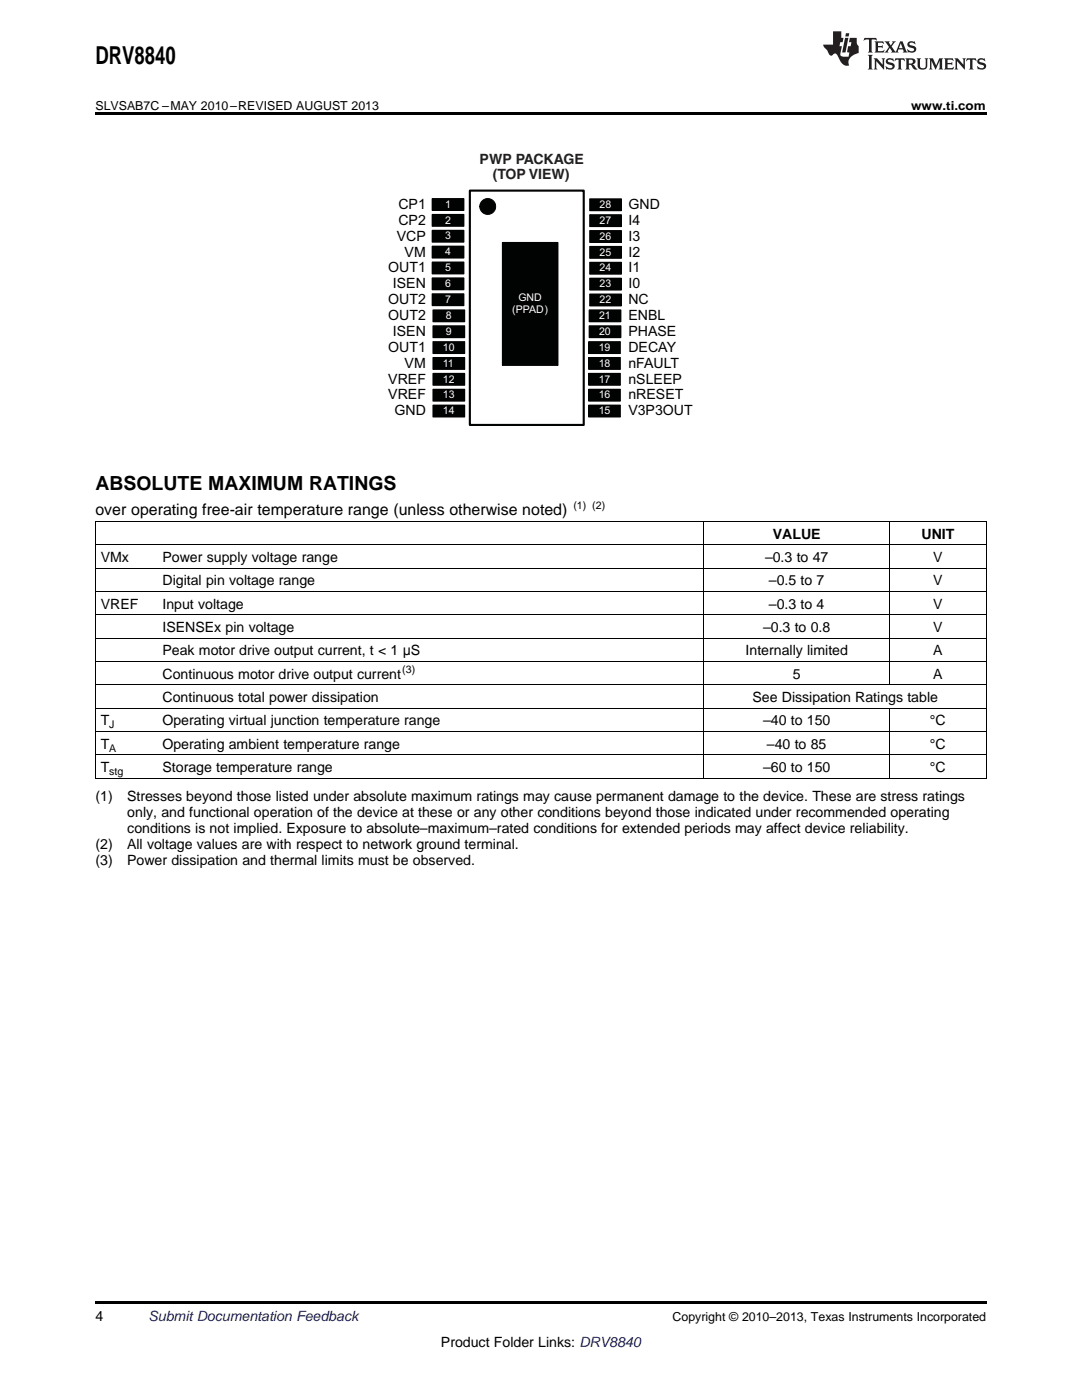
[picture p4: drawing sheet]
<svg xmlns="http://www.w3.org/2000/svg" width="216mm" height="279mm" viewBox="0 0 216 279" stroke-linecap="round" stroke-linejoin="round" font-family="sans-serif">
<path d="M19 259.7h177.8v.5h-177.8z" fill="#000"/>
<g fill="none" stroke="#000" stroke-width=".2">
<path d="M19 118.1h177.8M19 113.4h177.8M19 108.7h177.8M19 104.1h177.8M19.1 104.1v51.3M140.5 104.1v51.3M177.4 104.1v32.6M196.8 104.1v51.3M19 136.7h177.8M19 132h177.8M19 127.4h177.8M19 122.7h177.8"/>
<path d="M19 155.3h177.8M19 150.7h177.8M19 146h177.8M19 141.3h177.8M177.4 141.4v14"/>
</g>
<path d="M86.2 39.6h6.4v2.4h-6.4z" fill-rule="evenodd" fill="#010202"/>
<path d="M86.2 39.6h6.4v2.4h-6.4z" fill="none" stroke="#010202" stroke-width=".2"/>
<path d="M86.2 42.8h6.4v2.4h-6.4z" fill-rule="evenodd" fill="#010202"/>
<path d="M86.2 42.8h6.4v2.4h-6.4z" fill="none" stroke="#010202" stroke-width=".2"/>
<path d="M86.2 46h6.4v2.3h-6.4z" fill-rule="evenodd" fill="#010202"/>
<path d="M86.2 46h6.4v2.3h-6.4z" fill="none" stroke="#010202" stroke-width=".2"/>
<path d="M86.2 49.1h6.4v2.4h-6.4z" fill-rule="evenodd" fill="#010202"/>
<path d="M86.2 49.1h6.4v2.4h-6.4z" fill="none" stroke="#010202" stroke-width=".2"/>
<path d="M86.2 52.3h6.4v2.4h-6.4z" fill-rule="evenodd" fill="#010202"/>
<path d="M86.2 52.3h6.4v2.4h-6.4z" fill="none" stroke="#010202" stroke-width=".2"/>
<path d="M86.2 55.5h6.4v2.3h-6.4z" fill-rule="evenodd" fill="#010202"/>
<path d="M86.2 55.5h6.4v2.3h-6.4z" fill="none" stroke="#010202" stroke-width=".2"/>
<path d="M86.2 58.6h6.4v2.4h-6.4z" fill-rule="evenodd" fill="#010202"/>
<path d="M86.2 58.6h6.4v2.4h-6.4z" fill="none" stroke="#010202" stroke-width=".2"/>
<path d="M86.4 61.8h6.3v2.4h-6.3z" fill-rule="evenodd" fill="#010202"/>
<path d="M86.4 61.8h6.3v2.4h-6.3z" fill="none" stroke="#010202" stroke-width=".2"/>
<path d="M86.4 65h6.3v2.4h-6.3z" fill-rule="evenodd" fill="#010202"/>
<path d="M86.4 65h6.3v2.4h-6.3z" fill="none" stroke="#010202" stroke-width=".2"/>
<path d="M86.4 68.2h6.3v2.4h-6.3z" fill-rule="evenodd" fill="#010202"/>
<path d="M86.4 68.2h6.3v2.4h-6.3z" fill="none" stroke="#010202" stroke-width=".2"/>
<path d="M86.4 71.3h6.3v2.4h-6.3z" fill-rule="evenodd" fill="#010202"/>
<path d="M86.4 71.3h6.3v2.4h-6.3z" fill="none" stroke="#010202" stroke-width=".2"/>
<path d="M86.4 74.5h6.3v2.4h-6.3z" fill-rule="evenodd" fill="#010202"/>
<path d="M86.4 74.5h6.3v2.4h-6.3z" fill="none" stroke="#010202" stroke-width=".2"/>
<path d="M86.4 77.7h6.3v2.4h-6.3z" fill-rule="evenodd" fill="#010202"/>
<path d="M86.4 77.7h6.3v2.4h-6.3z" fill="none" stroke="#010202" stroke-width=".2"/>
<path d="M86.4 80.8h6.3v2.4h-6.3z" fill-rule="evenodd" fill="#010202"/>
<path d="M86.4 80.8h6.3v2.4h-6.3z" fill="none" stroke="#010202" stroke-width=".2"/>
<path d="M117.5 80.8h6.3v2.4h-6.3z" fill-rule="evenodd" fill="#010202"/>
<path d="M117.5 80.8h6.3v2.4h-6.3z" fill="none" stroke="#010202" stroke-width=".2"/>
<path d="M117.5 77.7h6.3v2.4h-6.3z" fill-rule="evenodd" fill="#010202"/>
<path d="M117.5 77.7h6.3v2.4h-6.3z" fill="none" stroke="#010202" stroke-width=".2"/>
<path d="M117.5 74.5h6.3v2.4h-6.3z" fill-rule="evenodd" fill="#010202"/>
<path d="M117.5 74.5h6.3v2.4h-6.3z" fill="none" stroke="#010202" stroke-width=".2"/>
<path d="M117.5 71.3h6.3v2.4h-6.3z" fill-rule="evenodd" fill="#010202"/>
<path d="M117.5 71.3h6.3v2.4h-6.3z" fill="none" stroke="#010202" stroke-width=".2"/>
<path d="M117.5 68.2h6.3v2.4h-6.3z" fill-rule="evenodd" fill="#010202"/>
<path d="M117.5 68.2h6.3v2.4h-6.3z" fill="none" stroke="#010202" stroke-width=".2"/>
<path d="M117.7 39.7h6.3v2.4h-6.3z" fill-rule="evenodd" fill="#010202"/>
<path d="M117.7 39.7h6.3v2.4h-6.3z" fill="none" stroke="#010202" stroke-width=".2"/>
<path d="M117.7 42.8h6.3v2.4h-6.3z" fill-rule="evenodd" fill="#010202"/>
<path d="M117.7 42.8h6.3v2.4h-6.3z" fill="none" stroke="#010202" stroke-width=".2"/>
<path d="M117.7 46h6.3v2.4h-6.3z" fill-rule="evenodd" fill="#010202"/>
<path d="M117.7 46h6.3v2.4h-6.3z" fill="none" stroke="#010202" stroke-width=".2"/>
<path d="M117.7 49.2h6.3v2.4h-6.3z" fill-rule="evenodd" fill="#010202"/>
<path d="M117.7 49.2h6.3v2.4h-6.3z" fill="none" stroke="#010202" stroke-width=".2"/>
<path d="M117.7 52.3h6.3v2.4h-6.3z" fill-rule="evenodd" fill="#010202"/>
<path d="M117.7 52.3h6.3v2.4h-6.3z" fill="none" stroke="#010202" stroke-width=".2"/>
<path d="M117.7 55.5h6.3v2.4h-6.3z" fill-rule="evenodd" fill="#010202"/>
<path d="M117.7 55.5h6.3v2.4h-6.3z" fill="none" stroke="#010202" stroke-width=".2"/>
<path d="M117.7 58.7h6.3v2.4h-6.3z" fill-rule="evenodd" fill="#010202"/>
<path d="M117.7 58.7h6.3v2.4h-6.3z" fill="none" stroke="#010202" stroke-width=".2"/>
<path d="M117.6 61.8h6.3v2.4h-6.3z" fill-rule="evenodd" fill="#010202"/>
<path d="M117.6 61.8h6.3v2.4h-6.3z" fill="none" stroke="#010202" stroke-width=".2"/>
<path d="M117.6 65h6.3v2.4h-6.3z" fill-rule="evenodd" fill="#010202"/>
<path d="M117.6 65h6.3v2.4h-6.3z" fill="none" stroke="#010202" stroke-width=".2"/>
<path d="M93.8 38h22.7v46.8h-22.7z" fill-rule="evenodd" fill="#fff"/>
<path d="M93.8 38h22.7v46.8h-22.7z" fill="none" stroke="#010202" stroke-width=".42"/>
<circle cx="97.3" cy="41.2" r="1.59" fill="#010202"/>
<circle cx="97.3" cy="41.2" r="1.59" fill="none" stroke="#010202" stroke-width=".2"/>
<path d="M100.2 48.4h11.1v24.5h-11.1z" fill-rule="evenodd" fill="#010202"/>
<path d="M100.2 48.4h11.1v24.5h-11.1z" fill="none" stroke="#010202" stroke-width=".2"/>
<path d="M19 22.5h177.8v.5h-177.8z" fill="#000"/>
<g fill="#231f20">
<path d="M172.5 7.6l-.1 .5 .4-.2h.6v.1v2.1l-.2 .4h.9l-.2-.4v-2.1l.1-.1h.5l.5 .2-.2-.5zM174.5 8.3l.2 .3v1.5l-.2 .4h1.8l.2-.6a1.04 1.04 0 0 1-1.3 .2v-.7h.6l.3 .2v-.6l-.3 .2h-.6v-.6l.8-.1 .4 .3-.2-.5zM176.5 8.3l.9 1.1-.9 1.1h.8l-.2-.2 .4-.7 .5 .7-.2 .2h1.5l-.2-.2 .2-.4h.9l.1 .4-.2 .2h1l-.3-.3-.7-1.9h-.5l-.9 2-.8-1 .9-1h-.8l.1 .3-.4 .5-.3-.6 .1-.2zM179.7 8.6l.4 1h-.7zM181.3 8.4a.63 .63 0 0 0-.2 .7 .63 .63 0 0 0 .6 .4l.6 .2 .1 .2a.75 .75 0 0 1-.7 .4 .75 .75 0 0 1-.6-.5l.1 .7 .1-.1a1.11 1.11 0 0 0 1.5-.6 1.13 1.13 0 0 0-1.2-.8l-.1-.4a1.04 1.04 0 0 1 1.2 .2l-.2-.5-.2 .1-.4-.2zM173.2 10.9l.2 .4v2.2l-.2 .4h1l-.3-.4v-2.2l.3-.4zM174.3 11.6l.3 .4v1.5l-.3 .4h.8l-.2-.4v-1.3l1.5 1.7v-1.9l.2-.4h-.7l.2 .4v.9l-1.1-1.3zM177 11.8a.62 .62 0 0 0-.2 .7 .62 .62 0 0 0 .6 .4l.6 .1 .1 .3a.76 .76 0 0 1-.7 .3 .76 .76 0 0 1-.7-.4l.2 .7 .1-.1a1.11 1.11 0 0 0 1.5-.6 1.13 1.13 0 0 0-1.2-.8l-.1-.4a1.04 1.04 0 0 1 1.2 .2l-.2-.6-.2 .1-.5-.1zM178.7 11.6l-.2 .6a.61 .61 0 0 1 .8-.3v1.6l-.2 .4h.9l-.2-.4v-1.6a.63 .63 0 0 1 .7 .3l-.1-.6zM180.6 11.6l.3 .4v1.5l-.3 .4h1l-.2-.2-.1-.8 .6 .2a.76 .76 0 0 0 1.2 .7l-1-1a.58 .58 0 0 0 .6-.5 .58 .58 0 0 0-.5-.6zM181.4 11.9h.1a.45 .45 0 0 1 .5 .1 .45 .45 0 0 1 .1 .5l-.8 .2zM182.9 11.6l.2 .2a2.17 2.17 0 0 0 .3 1.9 .99 .99 0 0 0 1.6-.6v-1.1l.2-.4h-.7l.2 .2a1.92 1.92 0 0 1-.2 1.8 .6 .6 0 0 1-.9-.5v-1.1l.2-.4zM185.4 11.6l.2 .4v1.5l-.2 .4h.7l-.2-.4v-1.4l.8 1.8 .8-1.8v1.4l-.2 .4h.9l-.2-.4v-1.5l.2-.4h-.8l-.6 1.5-.6-1.5zM188.4 11.6l.2 .4v1.5l-.2 .4h1.8l.1-.6a1.04 1.04 0 0 1-1.2 .1v-.6h.5l.4 .2v-.6l-.4 .2h-.5v-.7h.8l.3 .3-.1-.6zM190.5 11.6l.2 .4v1.5l-.2 .4h.7l-.2-.4v-1.3l1.5 1.7v-1.9l.2-.4h-.7l.2 .4v.9l-1.1-1.3zM192.9 11.6l-.1 .6a.61 .61 0 0 1 .7-.3l.1 1.6-.3 .4h1l-.3-.4 .1-1.6a.63 .63 0 0 1 .7 .3l-.1-.6zM195.2 11.8a.62 .62 0 0 0-.2 .7 .62 .62 0 0 0 .6 .4l.6 .1 .1 .3a.76 .76 0 0 1-.7 .3 .76 .76 0 0 1-.6-.4l.1 .7 .1-.1a1.11 1.11 0 0 0 1.6-.6 1.13 1.13 0 0 0-1.3-.8l-.1-.4a1.04 1.04 0 0 1 1.2 .2l-.1-.6-.2 .1-.5-.1z"/>
<path d="M166.2 6.3v2.6h-1.9v.4l.8 .9a.91 .91 0 0 0 1 .8 .56 .56 0 0 1 .5-.3 .56 .56 0 0 1 .5 .3l.4 .8a1.53 1.53 0 0 0 1.9 1.2 1.54 1.54 0 0 1 1-2.1l.9-.3v-1.4a1.52 1.52 0 0 1-.4-1.6h-1.3l-.2 .8h.5l-.2 .8h-.5l-.1 1v.2l.4 .1-.2 .8a1.93 1.93 0 0 1-1.6-.3l.3-1.8h-.5l.2-.8h.4l.2-.8h-.4v-1.3zM168.6 7.6l-.6 2.9h.7l.6-2.9zM168.8 6.6l-.1 .7h.6l.2-.7z"/>
</g>
<text font-size="4.9" x="19" y="12.8">DRV8840</text>
<text font-size="3.9" x="19" y="97.7">ABSOLUTE MAXIMUM RATINGS</text>
<text font-size="3.2" x="19" y="102.9">over operating free-air temperature range (unless otherwise noted)</text>
<g font-size="2.8" fill="#231f20">
<text x="95.7" y="32.7">PWP PACKAGE</text>
<text x="98.3" y="35.8">(TOP VIEW)</text>
</g>
<g font-size="2.8" fill="#010202">
<text x="79.5" y="41.7">CP1</text>
<text x="125.4" y="41.7">GND</text>
<text x="79.5" y="44.9">CP2</text>
<text x="125.4" y="44.9">I4</text>
<text x="79.2" y="48">VCP</text>
<text x="80.7" y="51.2">VM</text>
<text x="125.4" y="48">I3</text>
<text x="125.4" y="51.2">I2</text>
<text x="77.5" y="54.4">OUT1</text>
<text x="78.4" y="57.5">ISEN</text>
<text x="125.4" y="54.4">I1</text>
<text x="125.4" y="57.5">I0</text>
<text x="77.5" y="60.7">OUT2</text>
<text x="77.5" y="63.9">OUT2</text>
<text x="125.4" y="60.7">NC</text>
<text x="125.4" y="63.9">ENBL</text>
<text x="77.5" y="70.2">OUT1</text>
<text x="78.4" y="67">ISEN</text>
<text x="125.4" y="67">PHASE</text>
<text x="125.4" y="70.2">DECAY</text>
<text x="77.5" y="76.5">VREF</text>
<text x="80.7" y="73.4">VM</text>
<text x="125.4" y="73.4">nFAULT</text>
<text x="125.4" y="76.5">nSLEEP</text>
<text x="77.5" y="79.7">VREF</text>
<text x="78.7" y="82.9">GND</text>
<text x="125.4" y="79.7">nRESET</text>
<text x="125.4" y="82.9">V3P3OUT</text>
</g>
<g font-size="2.8">
<text x="154.2" y="107.5">VALUE</text>
<text x="183.9" y="107.5">UNIT</text>
<text x="20.1" y="112.2">VMx</text>
<text x="32.4" y="112.2">Power supply voltage range</text>
<text x="152.6" y="112.2">–0.3 to 47</text>
<text x="186.2" y="112.2">V</text>
<text x="32.4" y="116.8">Digital pin voltage range</text>
<text x="153.4" y="116.8">–0.5 to 7</text>
<text x="186.2" y="116.8">V</text>
<text x="20.1" y="121.5">VREF</text>
<text x="32.4" y="121.5">Input voltage</text>
<text x="153.4" y="121.5">–0.3 to 4</text>
<text x="186.2" y="121.5">V</text>
<text x="32.4" y="126.2">ISENSEx pin voltage</text>
<text x="32.4" y="130.8">Peak motor drive output current, t &lt; 1 μS</text>
<text x="148.8" y="130.8">Internally limited</text>
<text x="152.3" y="126.2">–0.3 to 0.8</text>
<text x="186.2" y="126.2">V</text>
<text x="186.2" y="130.8">A</text>
<text x="32.4" y="135.5">Continuous motor drive output current</text>
<text x="158.2" y="135.5">5</text>
<text x="186.2" y="135.5">A</text>
<text x="32.4" y="140.1">Continuous total power dissipation</text>
<text x="150.1" y="140.1">See Dissipation Ratings table</text>
<text x="20.1" y="144.8">T</text>
<text x="20.1" y="149.4">T</text>
<text x="32.4" y="144.8">Operating virtual junction temperature range</text>
<text x="32.4" y="149.4">Operating ambient temperature range</text>
<text x="152.3" y="144.8">–40 to 150</text>
<text x="153" y="149.4">–40 to 85</text>
<text x="185.6" y="144.8">°C</text>
<text x="185.6" y="149.4">°C</text>
<text x="20.1" y="154.1">T</text>
<text x="32.4" y="154.1">Storage temperature range</text>
<text x="152.3" y="154.1">–60 to 150</text>
<text x="185.6" y="154.1">°C</text>
<text x="19" y="159.9">(1)</text>
<text x="25.4" y="159.9">Stresses beyond those listed under absolute maximum ratings may cause permanent damage to the device. These are stress ratings</text>
<text x="25.4" y="163.1">only, and functional operation of the device at these or any other conditions beyond those indicated under recommended operating</text>
<text x="25.4" y="166.3">conditions is not implied. Exposure to absolute–maximum–rated conditions for extended periods may affect device reliability.</text>
<text x="19" y="169.5">(2)</text>
<text x="19" y="172.6">(3)</text>
<text x="25.4" y="169.5">All voltage values are with respect to network ground terminal.</text>
<text x="25.4" y="172.6">Power dissipation and thermal limits must be observed.</text>
<text x="19" y="263.6">4</text>
<text x="88" y="268.9">Product Folder Links: DRV8840</text>
</g>
<text font-size="2.8" fill="#0000c8" x="29.6" y="263.6">Submit Documentation Feedback</text>
<g font-size="2.5">
<text x="19" y="21.9">SLVSAB7C –MAY 2010–REVISED AUGUST 2013</text>
<text x="181.8" y="21.9">www.ti.com</text>
<text x="134.2" y="263.6">Copyright © 2010–2013, Texas Instruments Incorporated</text>
</g>
<g font-size="2.1" fill="#fff">
<text x="88.8" y="41.4">1</text>
<text x="119.6" y="41.5">28</text>
<text x="88.8" y="44.6">2</text>
<text x="88.8" y="47.8">3</text>
<text x="119.6" y="44.7">27</text>
<text x="119.6" y="47.8">26</text>
<text x="88.8" y="50.9">4</text>
<text x="119.6" y="51">25</text>
<text x="88.8" y="54.1">5</text>
<text x="88.8" y="57.3">6</text>
<text x="119.6" y="54.2">24</text>
<text x="119.6" y="57.3">23</text>
<text x="88.8" y="60.4">7</text>
<text x="89" y="63.7">8</text>
<text x="102.2" y="62.6">(PPAD)</text>
<text x="103.4" y="60">GND</text>
<text x="119.5" y="63.7">21</text>
<text x="119.6" y="60.5">22</text>
<text x="88.4" y="70">10</text>
<text x="89" y="66.8">9</text>
<text x="119.5" y="70">19</text>
<text x="119.5" y="66.8">20</text>
<text x="88.4" y="73.2">11</text>
<text x="88.4" y="76.3">12</text>
<text x="119.5" y="76.3">17</text>
<text x="119.5" y="73.2">18</text>
<text x="88.4" y="79.5">13</text>
<text x="88.4" y="82.7">14</text>
<text x="119.5" y="82.7">15</text>
<text x="119.5" y="79.5">16</text>
</g>
<g font-size="2.1">
<text x="114.4" y="101.6">(1) (2)</text>
<text x="80.3" y="134.3">(3)</text>
<text x="21.8" y="145.3">J</text>
<text x="21.8" y="150">A</text>
<text x="21.8" y="154.7">stg</text>
</g>
</svg>
